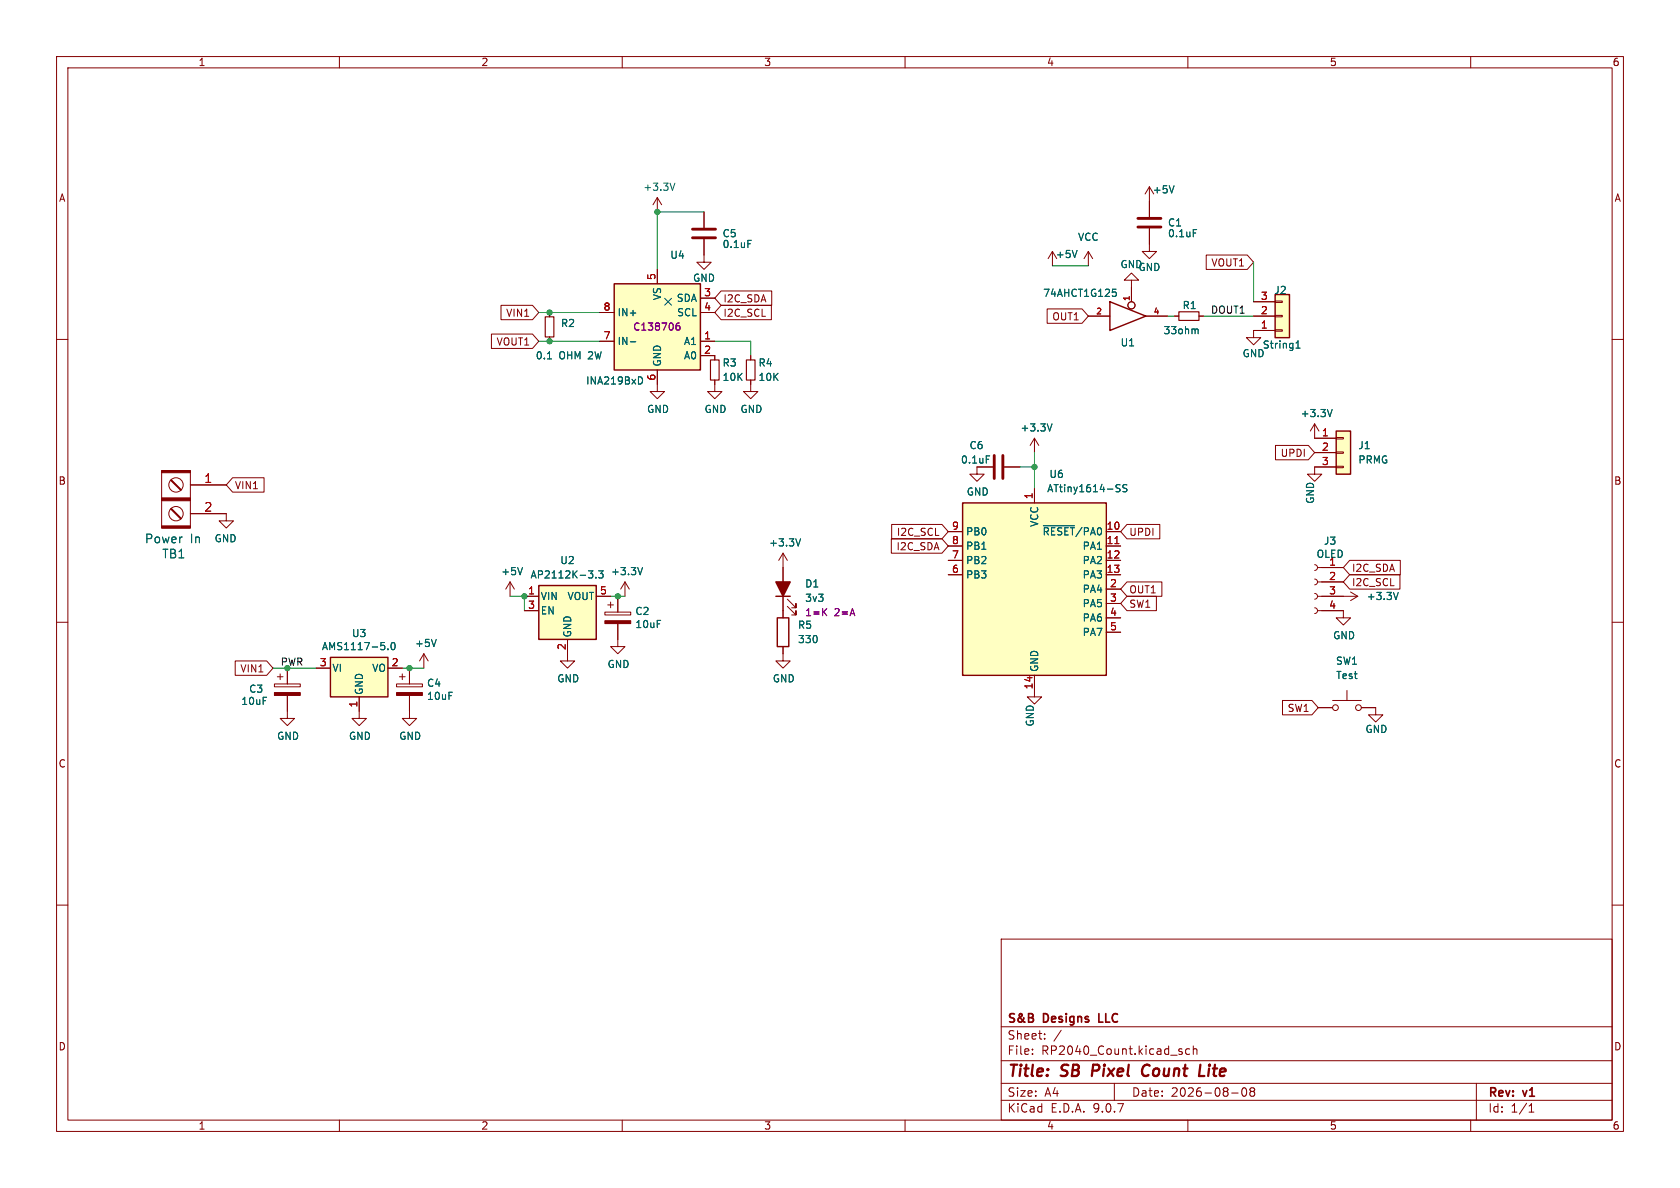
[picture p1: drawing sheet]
<svg xmlns="http://www.w3.org/2000/svg" width="297mm" height="210mm" viewBox="0 0 297 210" stroke-linecap="round" stroke-linejoin="round" font-family="sans-serif">
<g fill="none" stroke="#840000" stroke-width=".18">
<path d="M10 10h277v190h-277zM12 12h273v186h-273zM60 10v2M110 10v2M160 10v2M210 10v2M260 10v2M10 60h2M285 60h2M10 110h2M285 110h2M10 160h2"/>
<path d="M177 166h108v32h-108zM285 160h2M60 198v2M110 198v2M160 198v2M177 194.5h108M177 191.5h108M177 187.5h108M177 181.5h108M182.5 186.3v.1M182.5 185.5v.1M184.7 183.6v.1"/>
<path d="M184.7 182.8v.1M187.6 182.1l-1.3 2M197 191.5v3M208.8 185.9l.2 .2-.2 .3M208.8 185.4l.2 .1M210 198v2M210.3 185.5l-.4-.1-.3 .3v.4l.1 .2h.6M211 185.5l.2-.1 .3 .1 .1 .9M211 184.9v1.5M217.7 193.2h1.2M219.7 192.4l.2-.1a.81 .81 0 0 1 .6 .6 .81 .81 0 0 1-.3 .8l-.2 .1a.81 .81 0 0 1-.3-1.4zM221.2 192.9l-.2-.2 .2-.4 .5 .1 .1 .2-.3 .3"/>
<path d="M221.2 192.9l-.2 .3v.5l.2 .1 .5-.1 .1-.2-.1-.4-.2-.2M221.2 192.9h.3M260 198v2M261 191.5v6.5M270.3 196.6h.9M270.3 195.5l.4-.4v1.5"/>
</g>
<path d="M193.3 188.2l-.3 2M202.9 188.2a1.13 1.13 0 0 0-1 .7 1.13 1.13 0 0 0 .3 1.2l.2 .1 .5-.1M212 190.2h.9M213.8 188.9l-.2 1.3" fill="none" stroke="#840000" stroke-width=".4"/>
<path d="M194.3 179.2v1.5h.7" fill="none" stroke="#840000" stroke-width=".3"/>
<path d="M95.2 103.5h10.2v9.5h-10.2z" fill="#ffffc2"/>
<path d="M95.2 103.5h10.2v9.5h-10.2zM137.2 105.4h2.5M137.4 109.2h2v5.1h-2z" fill="none" stroke="#840000" stroke-width=".25"/>
<g fill="none" stroke="#840000" stroke-width=".18">
<path d="M97.2 55.2v.8M97.2 59.6v.7M192.4 44.5l-.8 1.2M192.4 44.5l.8 1.2M192.4 44.5v2.5M200 49.5h1.3l-1.3-1.2-1.2 1.2h1.2v1.3M182.9 77.5l-.8 1.2M182.9 77.5l.7 1.2M182.9 77.5v2.5M138.4 97.8l-.7 1.3M138.4 97.8l.8 1.3M138.4 97.8v11.4"/>
<path d="M70.6 119.6h1M71.1 119.1v1M72.4 118.1v2.8M74.9 115.6l-.7 1.2M74.9 115.6l.8 1.2M74.9 115.6v2.5M90.2 102.9l-.8 1.2M90.2 102.9l.7 1.2M90.2 102.9v2.5M92.7 105.4h2.5M92.7 108h2.5M100.3 113v3.8h1.3l-1.3 1.3-1.2-1.3h1.2"/>
<path d="M105.4 105.4h2.5M138.4 114.3v1.3M139.2 107.2l1.5 1.5v-.7v.7h-.7M139.2 105.9l1.5 1.5v-.7v.7h-.7M63.5 125.7v1.3h1.3l-1.3 1.3-1.3-1.3h1.3M70.1 120.9h4.6v.5h-4.6zM72.4 122.9v4.1h1.3l-1.3 1.3-1.3-1.3h1.3"/>
</g>
<path d="M96.8 63.4h.7M186 74.9l-.4 1.3M141.5 95.2l-.4 1.3M77.1 113l-.4 1.3M92.4 100.3l-.5 1.3M104 100.9h.8l-.4 .5M104.7 101.5v.6M105.3 102.1v.1M105.8 100.9h.8l-.4 .5 .4 .1v.6l-.2 .1-.6-.1" fill="none" stroke="#006464" stroke-width=".18"/>
<path d="M137.2 102.9h2.5l-1.3 2.5z" fill="#840000" stroke="#840000" stroke-width=".25"/>
<path d="M145.6 108.1l.6 .7M146.2 107.6l-.8 .7" fill="none" stroke="#840084" stroke-width=".18"/>
<path d="M96.4 56h1.5v3.6h-1.5z" fill="none" stroke="#840000" stroke-width=".2"/>
<path d="M70.1 122.4h4.6v.5h-4.6z" fill="#840000" stroke="#840000" stroke-width=".18"/>
<path d="M58.4 116.2h10.2v7h-10.2z" fill="#ffffc2"/>
<path d="M196.2 53.3l6.4 2.6-6.4 2.5zM58.4 116.2h10.2v7h-10.2z" fill="none" stroke="#840000" stroke-width=".25"/>
<g fill="none" stroke="#840000" stroke-width=".18">
<path d="M185.3 45.7l.8-1.2v2.5M192.4 55.9h3.8M200 50.8v2.5M202.6 55.9h3.8M221.6 58.4v1.3h1.3l-1.3 1.3-1.3-1.3h1.3M232.4 74.9l-.8 1.3M232.4 74.9l.8 1.3M232.4 74.9v2.6M55.9 118.1h2.5M68.6 118.1h2.5M63.5 123.2v2.5"/>
<circle cx="200" cy="54" r=".63"/>
</g>
<path d="M190.4 44.3l-.4 1.2M196.7 51.1h.6M196.8 51.6h.3l.3 .3-.2 .4-.4 .1M235.5 72.4l-.4 1.3M68.6 114.7v.2M69.3 113.6h.1a.68 .68 0 0 1 .5 .6 .68 .68 0 0 1-.5 .7 .84 .84 0 0 1-.1-1.3z" fill="none" stroke="#006464" stroke-width=".18"/>
<path d="M225.4 52.1h2.6v7.6h-2.6z" fill="#ffffc2"/>
<path d="M225.4 52.1h2.6v7.6h-2.6z" fill="none" stroke="#840000" stroke-width=".25"/>
<path d="M221.6 58.4h3.8M221.6 55.9h3.8M221.6 53.3h3.8M225.4 58.3h1.3v.2h-1.3zM225.4 55.8h1.3v.2h-1.3zM225.4 53.2h1.3v.3h-1.3z" fill="none" stroke="#840000" stroke-width=".18"/>
<path d="M229.1 61.5h.7M229.1 60.6l.4-.3v1.2" fill="none" stroke="#006464" stroke-width=".18"/>
<path d="M236.2 76.2h2.6v7.6h-2.6z" fill="#ffffc2"/>
<path d="M236.2 76.2h2.6v7.6h-2.6z" fill="none" stroke="#840000" stroke-width=".25"/>
<g fill="none" stroke="#840000" stroke-width=".18">
<path d="M202.4 34.3l.8-1.3v5.4M203.2 40.4v4.1h1.3l-1.3 1.2-1.3-1.2h1.3M207.6 55.9h.8M212 55.9h.7M116.2 67.9v1.3h1.3l-1.3 1.3-1.3-1.3h1.3M126.4 67.2v2h1.2l-1.2 1.3-1.3-1.3h1.3M126.4 62.9v.7M132.7 67.2v2h1.3l-1.3 1.3-1.3-1.3h1.3M132.7 62.9v.7M232.4 77.5h3.8M236.2 77.3h1.3v.3h-1.3zM236.2 79.9h1.3v.2h-1.3z"/>
<path d="M28.6 83.2h5.1v10.1h-5.1zM33.7 90.8h6.3v1.3h-1.3l1.3 1.2 1.3-1.2h-1.3M33.7 85.7h6.3M175.5 82.6h-2.8v1.2h1.3l-1.3 1.3-1.3-1.3h1.3M177.5 82.6h2.8M232.4 99.8l.4 .2 .1 .3-.1 .4-.4 .1M232.4 80h3.8M236.2 82.4h1.3v.3h-1.3zM236.2 82.6h-3.8v1.2h1.3l-1.3 1.3-1.3-1.3h1.3M49 119.6h1M49.5 119.1v1M50.8 118.1v2.8"/>
<path d="M106.9 108.2h4.6v.5h-4.6zM107.4 106.9h1.1M107.9 106.4v1M109.2 110.2v4.1h1.3l-1.3 1.3-1.3-1.3h1.3M109.2 105.4v2.8M110.5 102.9l-.8 1.2M110.5 102.9l.8 1.2M110.5 102.9v2.5M138.4 115.6v1.2h1.3l-1.3 1.3-1.2-1.3h1.2M232.4 102.4l.4 .1 .1 .4-.1 .3-.4 .2M232.4 104.9l.4 .2 .1 .3-.1 .4-.4 .1M232.4 107.4l.4 .2 .1 .4-.1 .3-.4 .2"/>
<path d="M232.9 108h4.6v1.2h1.3l-1.3 1.3-1.3-1.3h1.3M232.9 105.4h7.1M232.9 100.3h4.6M232.9 102.9h4.6M238.8 104.6l1.2 .8M240 105.4l-1.2 .8M48.5 120.9h4.6v.5h-4.6zM50.8 122.9v4.1h1.3l-1.3 1.3-1.3-1.3h1.3M182.9 121.9v1.3h1.2l-1.2 1.3-1.3-1.3h1.3M233 125.1h2.6M235.6 123.8h5.1M238.1 122v1.8"/>
<path d="M240.7 125.1h2.5v1.3h1.3l-1.3 1.2-1.3-1.2h1.3"/>
<circle cx="31.1" cy="85.7" r="1.27"/>
<circle cx="31.1" cy="90.8" r="1.27"/>
<circle cx="236.1" cy="125.1" r=".51"/>
<circle cx="240.2" cy="125.1" r=".51"/>
</g>
<g fill="#840000" stroke="#840000" stroke-width=".18">
<path d="M48.5 122.4h4.6v.5h-4.6z"/>
<path d="M28.6 83.2h5.1v.4h-5.1z"/>
<path d="M28.6 88h5.1v.5h-5.1z"/>
<path d="M28.6 93h5.1v.3h-5.1z"/>
<path d="M30.1 84.9l.2-.1 1.8 1.8-.1 .1z"/>
<path d="M30.1 90l.2-.1 1.8 1.7-.1 .2z"/>
<path d="M106.9 109.7h4.6v.5h-4.6z"/>
</g>
<path d="M201.2 38.6h4M201.2 40.1h4M175.8 80.5v4.1M177.3 80.5v4.1" fill="none" stroke="#840000" stroke-width=".51"/>
<path d="M207.6 32.8l-.5 1.3M211 40.6h.6M211.5 58.2l.3 .1v.7M174.4 80.6h.6M113.6 100.3l-.4 1.3M247.2 104.7l-.4 1.3" fill="none" stroke="#006464" stroke-width=".18"/>
<path d="M208.4 55.1h3.6v1.5h-3.6zM125.6 63.6h1.5v3.6h-1.5zM132 63.6h1.5v3.6h-1.5z" fill="none" stroke="#840000" stroke-width=".2"/>
<path d="M170.2 88.9h25.4v30.5h-25.4z" fill="#ffffc2"/>
<path d="M170.2 88.9h25.4v30.5h-25.4z" fill="none" stroke="#840000" stroke-width=".25"/>
<g fill="none" stroke="#840000" stroke-width=".18">
<path d="M116.2 34.9l-.8 1.3M116.2 34.9l.8 1.3M116.2 34.9v2.6M124.5 37.5v2.8M124.5 42.3v2.8M167.6 94h2.6M167.6 96.5h2.6M167.6 99.1h2.6M182.9 86.4v2.5M195.6 94h2.5M195.6 96.5h2.5M195.6 99.1h2.5"/>
<path d="M167.6 101.6h2.6M182.9 119.4v2.5M195.6 101.6h2.5M195.6 104.1h2.5M195.6 106.7h2.5M195.6 109.2h2.5M195.6 111.8h2.5"/>
</g>
<path d="M119.3 32.4l-.4 1.3M132.2 42.5h.6M184.5 92.9h5.4M197.4 86.2l.5 .2 .1 .3-.2 .2h-.5M197.4 85.7h.6M199.2 85.7h-.5l-.1 .1v.4l.5 .2 .1 .3-.2 .2h-.5" fill="none" stroke="#006464" stroke-width=".18"/>
<path d="M197.1 96.1h.7" fill="none" stroke="#a90000" stroke-width=".18"/>
<path d="M122.4 40.5h4.1M122.4 42h4.1" fill="none" stroke="#840000" stroke-width=".51"/>
<path d="M108.6 50.2h15.2v15.2h-15.2z" fill="#ffffc2"/>
<path d="M108.6 50.2h15.2v15.2h-15.2z" fill="none" stroke="#840000" stroke-width=".25"/>
<g fill="none" stroke="#840000" stroke-width=".18">
<path d="M124.5 37.5v2.8M203.2 35.6v2.8M86.9 59.1h7.2l1.1 1.2-1.1 1.3h-7.2zM88.6 54h5.5l1.1 1.2-1.1 1.3h-5.5zM97.2 55.2v.8M97.2 59.6v.7M106 55.2h2.6M116.2 47.6v2.6M123.8 55.2h2.6M123.8 52.7h2.6M124.5 42.3v4.1h1.2l-1.2 1.2-1.3-1.2h1.3M127.5 54h8.9v2.5h-8.9l-1.1-1.3z"/>
<path d="M127.5 51.4h8.9v2.6h-8.9l-1.1-1.3zM185.1 54.6h6.2l1.1 1.3-1.1 1.3h-6.2zM192.4 55.9h3.8M200 50.8v2.5M202.6 55.9h3.8M203.2 40.4v2.8M207.6 55.9h.8M212 55.9h.7M213.2 45.1h7.3l1.1 1.3-1.1 1.2h-7.3zM221.6 55.9h3.8M221.6 58.4h3.8M221.6 53.3h3.8"/>
<path d="M106 60.3h2.6M116.2 65.4v2.5M123.8 60.3h2.6M123.8 62.9h2.6v.7M126.4 67.2v.7M132.7 62.9v.7M132.7 67.2v.7M225.5 78.7h5.8l1.1 1.3-1.1 1.3h-5.8zM232.4 77.5h3.8M33.7 85.7h6.3M33.7 90.8h6.3M41.1 84.5h5.6v2.5h-5.6l-1.1-1.3z"/>
<path d="M157.6 95.2h8.9l1.1 1.3-1.1 1.3h-8.9zM157.6 92.7h8.9l1.1 1.3-1.1 1.3h-8.9zM167.6 94h2.6M167.6 96.5h2.6M167.6 99.1h2.6M172.7 82.6h2.8M177.5 82.6h2.8M182.9 86.4v2.5M195.6 94h2.5M195.6 96.5h2.5M195.6 99.1h2.5M199.2 92.7h5.8v2.6h-5.8l-1.1-1.3z"/>
<path d="M232.4 82.6h3.8M232.4 80h3.8M238.6 99.1h9v2.5h-9l-1.1-1.3zM41.6 116.8h5.5l1.2 1.3-1.2 1.3h-5.5zM50.8 118.1v2.8M55.9 118.1h2.5M68.6 118.1h2.5M72.4 118.1v2.8M92.7 105.4h2.5M92.7 108h2.5M100.3 113v2.6M105.4 105.4h2.5"/>
<path d="M109.2 105.4v2.8M109.2 110.2v2.8M138.4 100.3v2.6M138.4 105.4v3.8M138.4 114.3v1.3M167.6 101.6h2.6M182.9 119.4v2.5M195.6 101.6h2.5M195.6 104.1h2.5M195.6 106.7h2.5M195.6 109.2h2.5M195.6 111.8h2.5"/>
<path d="M199.2 105.4h5.2v2.6h-5.2l-1.1-1.3zM199.2 102.9h6.2v2.5h-6.2l-1.1-1.3zM233.7 105.4h3.8M233.7 108h3.8M233.7 100.3h3.8M233.7 102.9h3.8M238.6 101.6h8.9v2.5h-8.9l-1.1-1.2zM50.8 122.9v2.8M63.5 123.2v2.5M72.4 122.9v2.8M226.7 123.8h5.2l1.1 1.3-1.1 1.3h-5.2zM233 125.1h2.6"/>
<path d="M240.7 125.1h2.5"/>
<circle cx="200" cy="54" r=".63"/>
</g>
<g fill="none" stroke="#006464" stroke-width=".18">
<path d="M207.6 32.8l-.5 1.3M132.2 42.5h.6M190.4 44.3l-.4 1.2M196.7 51.1h.6M196.8 51.6h.3l.3 .3-.2 .4-.4 .1M211 40.6h.6M211.5 58.2l.3 .1v.7M96.8 63.4h.7M111.4 60.4h1M113.2 66.6a.68 .68 0 0 1 .4 .7 .68 .68 0 0 1-.4 .6M186 74.9l-.4 1.3M229.1 61.5h.7"/>
<path d="M229.1 60.6l.4-.3v1.2M235.5 72.4l-.4 1.3M141.5 95.2l-.4 1.3M174.4 80.6h.6M184.5 92.9h5.4M197.4 86.2l.5 .2 .1 .3-.2 .2h-.5M197.4 85.7h.6M199.2 85.7h-.5l-.1 .1v.4l.5 .2 .1 .3-.2 .2h-.5M68.6 114.7v.2M69.3 113.6h.1a.68 .68 0 0 1 .5 .6 .68 .68 0 0 1-.5 .7 .84 .84 0 0 1-.1-1.3zM77.1 113l-.4 1.3M92.4 100.3l-.5 1.3"/>
<path d="M104 100.9h.8l-.4 .5M104.7 101.5v.6M105.3 102.1v.1M105.8 100.9h.8l-.4 .5 .4 .1v.6l-.2 .1-.6-.1M113.6 100.3l-.4 1.3M247.2 104.7l-.4 1.3"/>
</g>
<path d="M119.6 57.7l.4-.1 .2 .2-.1 .5-.4 .1-.1-.2M120.1 57.1l-.4 .1-.1 .2M145.6 108.1l.6 .7M146.2 107.6l-.8 .7" fill="none" stroke="#840084" stroke-width=".18"/>
<g fill="none" stroke="#009600" stroke-width=".18">
<path d="M124.5 37.5h-8.3v10.1M95.2 55.2h10.8M186.1 47h6.3M206.4 55.9h1.2M212.7 55.9h8.9M221.6 46.4v6.9M95.2 60.3h10.8M126.4 60.3h6.3v2.6M180.3 82.6h2.6M182.9 80v6.4M48.3 118.1h7.6M71.1 118.1h3.8"/>
<path d="M90.2 105.4h2.5v2.6M107.9 105.4h2.6"/>
</g>
<path d="M117.5 52.7l1.2 1.2M118.7 52.7l-1.2 1.2" fill="none" stroke="#000084" stroke-width=".18"/>
<path d="M197.1 96.1h.7" fill="none" stroke="#a90000" stroke-width=".18"/>
<g fill="#009600" stroke="#009600" stroke-width=".18">
<circle cx="92.7" cy="105.4" r=".46"/>
<circle cx="97.2" cy="55.2" r=".46"/>
<circle cx="97.2" cy="60.3" r=".46"/>
<circle cx="72.4" cy="118.1" r=".46"/>
<circle cx="50.8" cy="118.1" r=".46"/>
<circle cx="182.9" cy="82.6" r=".46"/>
<circle cx="109.2" cy="105.4" r=".46"/>
<circle cx="116.2" cy="37.5" r=".46"/>
</g>
<g font-size="2.8" fill="#840000">
<text x="178" y="190.9">Title:</text>
<text x="187.7" y="190.9">SB</text>
<text x="193.9" y="190.9">Pixel</text>
<text x="203.5" y="190.9">Count</text>
<text x="214.4" y="190.9">Lite</text>
</g>
<g font-size="2.1" fill="#a90000">
<text x="36" y="85.5">1</text>
<text x="36" y="90.6">2</text>
</g>
<g font-size="2.1" fill="#006464">
<text x="25.5" y="96.2">Power</text>
<text x="28.6" y="98.9">TB1</text>
<text x="33.6" y="96.2">In</text>
</g>
<g font-size="2.1" fill="#840000">
<text x="178" y="184">Sheet:</text>
<text x="178" y="181.2">S&amp;B</text>
<text x="184.5" y="181.2">Designs</text>
<text x="194.9" y="181.2">LLC</text>
<text x="178" y="186.7">File:</text>
<text x="184.1" y="186.7">RP2040_Count.kicad_sch</text>
<text x="178" y="196.9">KiCad</text>
<text x="178" y="194.1">Size:</text>
<text x="184.7" y="194.1">A4</text>
<text x="185.7" y="196.9">E.D.A.</text>
<text x="193.3" y="196.9">9.0.7</text>
<text x="200" y="194.1">Date:</text>
<text x="207" y="194.1">2026-08-08</text>
<text x="263" y="194.3">Rev:</text>
<text x="263" y="196.9">Id:</text>
<text x="267.1" y="196.9">1/1</text>
<text x="269.4" y="194.3">v1</text>
</g>
<g font-size="1.8" fill="#840000">
<text x="35" y="11.9">1</text>
<text x="85" y="11.9">2</text>
<text x="135" y="11.9">3</text>
<text x="185" y="11.9">4</text>
<text x="235" y="11.9">5</text>
<text x="285" y="11.9">6</text>
<text x="10.3" y="35.9">A</text>
<text x="285.3" y="35.9">A</text>
<text x="214.1" y="47.3">VOUT1</text>
<text x="127.8" y="53.7">I2C_SDA</text>
<text x="89.4" y="56.2">VIN1</text>
<text x="127.8" y="56.2">I2C_SCL</text>
<text x="185.9" y="56.8">OUT1</text>
<text x="87.7" y="61.3">VOUT1</text>
<text x="226.3" y="81">UPDI</text>
<text x="10.3" y="85.9">B</text>
<text x="41.4" y="86.7">VIN1</text>
<text x="285.3" y="85.9">B</text>
<text x="158.4" y="94.9">I2C_SCL</text>
<text x="199.5" y="94.9">UPDI</text>
<text x="158.4" y="97.5">I2C_SDA</text>
<text x="238.9" y="101.3">I2C_SDA</text>
<text x="199.5" y="107.6">SW1</text>
<text x="199.5" y="105.1">OUT1</text>
<text x="238.9" y="103.8">I2C_SCL</text>
<text x="42.4" y="119.1">VIN1</text>
<text x="227.5" y="126">SW1</text>
<text x="10.3" y="135.9">C</text>
<text x="285.3" y="135.9">C</text>
<text x="10.3" y="185.9">D</text>
<text x="285.3" y="185.9">D</text>
<text x="35" y="199.9">1</text>
<text x="85" y="199.9">2</text>
<text x="135" y="199.9">3</text>
<text x="185" y="199.9">4</text>
<text x="235" y="199.9">5</text>
<text x="285" y="199.9">6</text>
</g>
<g font-size="1.8" fill="#006464">
<text x="113.6" y="33.9">+3.3V</text>
<text x="203.7" y="34.4">+5V</text>
<text x="206.4" y="40.2">C1</text>
<text x="118.4" y="45.9">U4</text>
<text x="127.6" y="42.1">C5</text>
<text x="127.6" y="44">0.1uF</text>
<text x="186.6" y="45.8">+5V</text>
<text x="190.5" y="42.8">VCC</text>
<text x="198" y="47.6">GND</text>
<text x="206.4" y="42.1">0.1uF</text>
<text x="117.1" y="53.2" transform="rotate(-90 117.1 53.2)">VS</text>
<text x="119.5" y="53.6">SDA</text>
<text x="122.4" y="50">GND</text>
<text x="184.3" y="52.7">74AHCT1G125</text>
<text x="201.2" y="48.1">GND</text>
<text x="225.2" y="52.2">J2</text>
<text x="99.1" y="58">R2</text>
<text x="109.1" y="56.1">IN+</text>
<text x="119.6" y="56.1">SCL</text>
<text x="205.6" y="59.3">33ohm</text>
<text x="209" y="54.8">R1</text>
<text x="94.6" y="63.7">0.1</text>
<text x="98.8" y="63.7">OHM 2W</text>
<text x="109.1" y="61.2">IN-</text>
<text x="117.1" y="64.9" transform="rotate(-90 117.1 64.9)">GND</text>
<text x="120.8" y="61.2">A1</text>
<text x="120.8" y="63.7">A0</text>
<text x="127.6" y="65">R3</text>
<text x="134" y="65">R4</text>
<text x="198" y="61.4">U1</text>
<text x="219.6" y="63.3">GND</text>
<text x="223.1" y="61.8">String1</text>
<text x="103.5" y="68.2">INA219BxD</text>
<text x="127.6" y="67.5">10K</text>
<text x="134" y="67.5">10K</text>
<text x="114.3" y="73.2">GND</text>
<text x="124.5" y="73.2">GND</text>
<text x="130.8" y="73.2">GND</text>
<text x="180.3" y="76.5">+3.3V</text>
<text x="229.8" y="73.9">+3.3V</text>
<text x="169.8" y="82.1">0.1uF</text>
<text x="171.3" y="79.6">C6</text>
<text x="240" y="79.6">J1</text>
<text x="240" y="82.1">PRMG</text>
<text x="170.8" y="87.8">GND</text>
<text x="185" y="87.2">ATtiny1614-SS</text>
<text x="185.4" y="84.7">U6</text>
<text x="232.5" y="89.2" transform="rotate(-90 232.5 89.2)">GND</text>
<text x="170.7" y="94.8">PB0</text>
<text x="183.7" y="93.2" transform="rotate(-90 183.7 93.2)">VCC</text>
<text x="184.2" y="94.8">~{RESET}/PA0</text>
<text x="37.8" y="96.1">GND</text>
<text x="88.5" y="101.9">+5V</text>
<text x="99" y="99.9">U2</text>
<text x="107.9" y="101.9">+3.3V</text>
<text x="135.9" y="96.8">+3.3V</text>
<text x="170.7" y="97.4">PB1</text>
<text x="170.7" y="99.9">PB2</text>
<text x="191.3" y="97.4">PA1</text>
<text x="191.3" y="99.9">PA2</text>
<text x="232.7" y="98.8">OLED</text>
<text x="234" y="96.5">J3</text>
<text x="93.7" y="102.5">AP2112K-3.3</text>
<text x="95.5" y="106.3">VIN</text>
<text x="100.2" y="106.3">VOUT</text>
<text x="142.2" y="104.1">D1</text>
<text x="142.2" y="106.6">3v3</text>
<text x="170.7" y="102.5">PB3</text>
<text x="191.3" y="102.5">PA3</text>
<text x="191.3" y="105">PA4</text>
<text x="191.3" y="107.5">PA5</text>
<text x="241.5" y="106.3">+3.3V</text>
<text x="62.1" y="112.8">U3</text>
<text x="95.5" y="108.8">EN</text>
<text x="101.2" y="112.8" transform="rotate(-90 101.2 112.8)">GND</text>
<text x="112.2" y="108.9">C2</text>
<text x="112.2" y="111.2">10uF</text>
<text x="141" y="111.4">R5</text>
<text x="141" y="113.9">330</text>
<text x="191.3" y="110.1">PA6</text>
<text x="191.3" y="112.6">PA7</text>
<text x="235.6" y="113.2">GND</text>
<text x="56.8" y="115.1">AMS1117-5.0</text>
<text x="58.7" y="119">VI</text>
<text x="65.7" y="119">VO</text>
<text x="73.3" y="114.6">+5V</text>
<text x="107.3" y="118.3">GND</text>
<text x="183.7" y="118.9" transform="rotate(-90 183.7 118.9)">GND</text>
<text x="236.1" y="117.7">SW1</text>
<text x="42.6" y="124.8">10uF</text>
<text x="44" y="122.7">C3</text>
<text x="64.4" y="122.9" transform="rotate(-90 64.4 122.9)">GND</text>
<text x="75.4" y="121.6">C4</text>
<text x="75.4" y="123.9">10uF</text>
<text x="98.4" y="120.8">GND</text>
<text x="136.5" y="120.8">GND</text>
<text x="236.1" y="120.2">Test</text>
<text x="48.9" y="131">GND</text>
<text x="61.6" y="131">GND</text>
<text x="70.5" y="131">GND</text>
<text x="183" y="128.5" transform="rotate(-90 183 128.5)">GND</text>
<text x="241.3" y="129.8">GND</text>
</g>
<g font-size="1.8" fill="#a90000">
<text x="116" y="49.6" transform="rotate(-90 116 49.6)">5</text>
<text x="124.4" y="52.5">3</text>
<text x="222.8" y="53.1">3</text>
<text x="106.6" y="55">8</text>
<text x="124.4" y="55">4</text>
<text x="222.8" y="58.2">1</text>
<text x="222.8" y="55.6">2</text>
<text x="106.6" y="60.1">7</text>
<text x="124.4" y="60.1">1</text>
<text x="124.4" y="62.6">2</text>
<text x="116" y="67.4" transform="rotate(-90 116 67.4)">6</text>
<text x="233.6" y="77.2">1</text>
<text x="233.6" y="79.8">2</text>
<text x="233.6" y="82.3">3</text>
<text x="182.6" y="88.3" transform="rotate(-90 182.6 88.3)">1</text>
<text x="168.2" y="93.7">9</text>
<text x="195.5" y="93.7">10</text>
<text x="168.2" y="96.3">8</text>
<text x="168.2" y="98.8">7</text>
<text x="168.2" y="101.3">6</text>
<text x="195.5" y="96.3">11</text>
<text x="195.5" y="98.8">12</text>
<text x="195.5" y="101.3">13</text>
<text x="234.9" y="100.1">1</text>
<text x="93.3" y="105.2">1</text>
<text x="93.3" y="107.7">3</text>
<text x="106" y="105.2">5</text>
<text x="196.1" y="103.9">2</text>
<text x="196.1" y="106.4">3</text>
<text x="234.9" y="102.6">2</text>
<text x="234.9" y="105.2">3</text>
<text x="234.9" y="107.7">4</text>
<text x="196.1" y="109">4</text>
<text x="196.1" y="111.5">5</text>
<text x="56.4" y="117.9">3</text>
<text x="69.1" y="117.9">2</text>
<text x="100.1" y="115" transform="rotate(-90 100.1 115)">2</text>
<text x="63.2" y="125.2" transform="rotate(-90 63.2 125.2)">1</text>
<text x="182.6" y="122" transform="rotate(-90 182.6 122)">14</text>
</g>
<g font-size="1.8" fill="#840084">
<text x="111.8" y="58.6">C138706</text>
<text x="142.2" y="109.1">1=K</text>
<text x="147.5" y="109.1">2=A</text>
</g>
<g font-size="1.8" fill="#0f0f0f">
<text x="214" y="55.5">DOUT1</text>
<text x="49.5" y="117.8">PWR</text>
</g>
<g font-size="1.4" fill="#a90000">
<text x="199.8" y="53.3" transform="rotate(-90 199.8 53.3)">1</text>
<text x="193.7" y="55.6">2</text>
<text x="203.9" y="55.6">4</text>
</g>
</svg>
